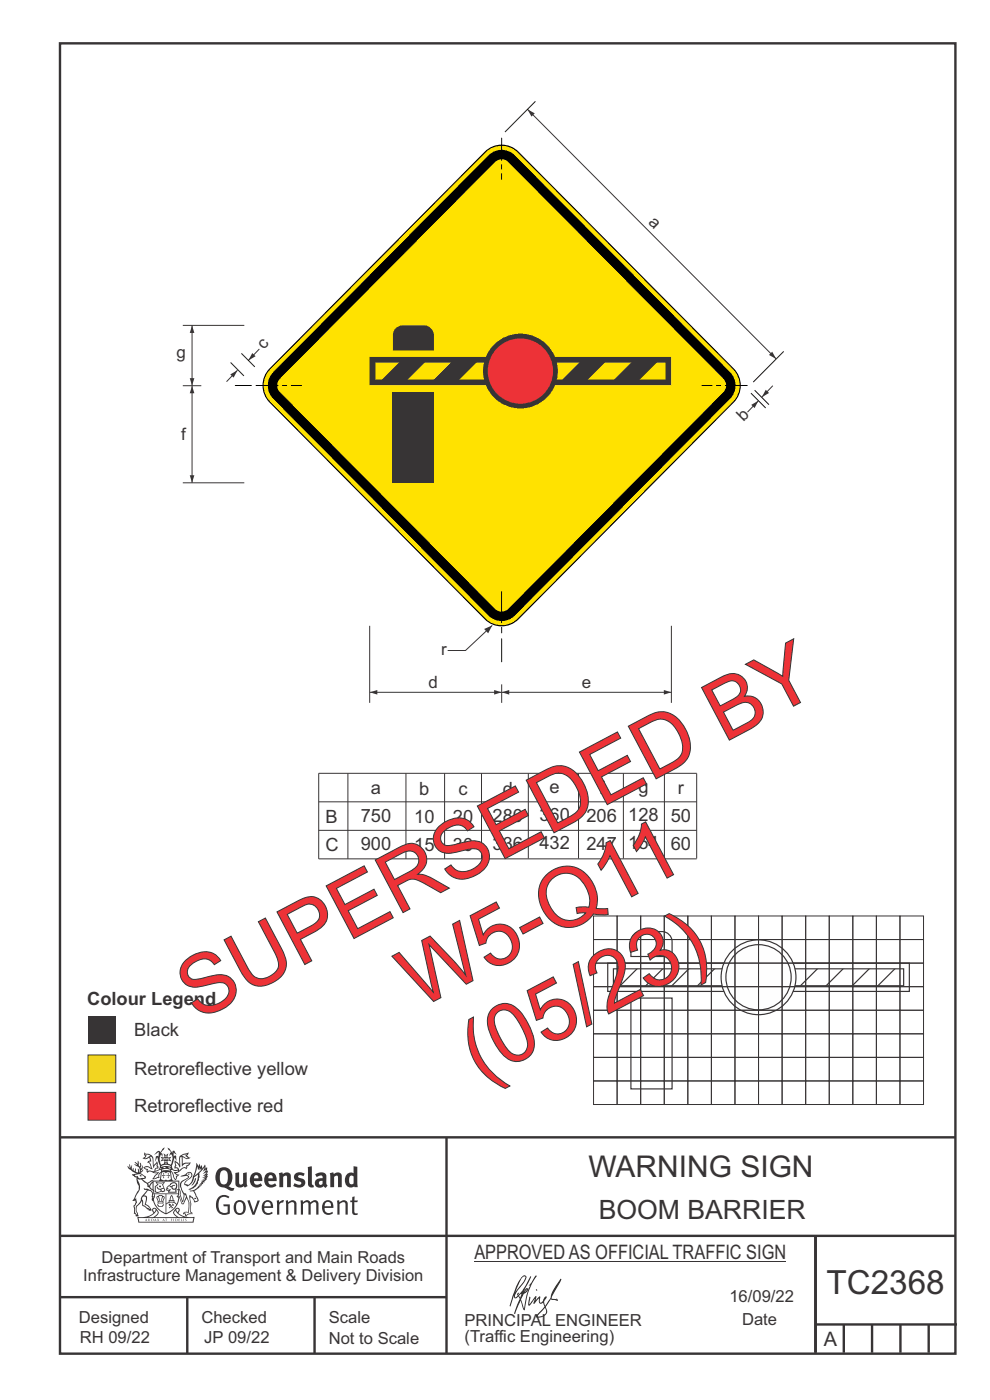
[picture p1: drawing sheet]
<svg xmlns="http://www.w3.org/2000/svg" width="210mm" height="297mm" viewBox="0 0 210 297" stroke-linecap="round" stroke-linejoin="round" font-family="sans-serif">
<g fill="none" stroke="#373435" stroke-width=".51">
<path d="M12.7 9.2h190v278h-190zM12.7 241.3h190M94.7 241.4v45.8M12.7 275.2h82M12.7 262.2h190.1M39.7 275.2v12M66.7 275.2v12M173 262.2v24.8M173 281h30M179 281v6M185 281v6M191 281v6"/>
<path d="M197 281v6"/>
</g>
<path d="M100.6 267.7h66.2" fill="none" stroke="#373435" stroke-width=".21"/>
<g fill="#373435">
<path d="M47 248.5a2.55 2.55 0 0 0 0 2.7l.3 .1a.81 .81 0 0 0 1-.9v-.6a1.04 1.04 0 0 0-1.1-1.5zM46.3 248.1a1.82 1.82 0 0 1 2.1-.2 1.82 1.82 0 0 1 .9 1.9 2.29 2.29 0 0 1-.8 1.9l.7 .3h.5l-.2 .6a2.87 2.87 0 0 1-2-.7 2.12 2.12 0 0 1-1.6-3.1z" fill-rule="evenodd"/>
<path d="M49.9 248.9l.8-.2v2a.46 .46 0 0 0 .3 .6 .46 .46 0 0 0 .6-.3v-2.1l.7-.2v2.4l.2 .5-.5 .4-.3-.3a1.02 1.02 0 0 1-1.2 .2 1.02 1.02 0 0 1-.6-1.1z" fill-rule="evenodd"/>
<path d="M54 249.5l-.1 .5h.9a.49 .49 0 0 0-.2-.6 .49 .49 0 0 0-.6 .1zM53.4 249.1a1.34 1.34 0 0 1 1.6-.2 1.34 1.34 0 0 1 .7 1.5v.2h-1.8a.77 .77 0 0 0 .5 .8 .77 .77 0 0 0 .9-.4l.3 .5a1.59 1.59 0 0 1-2 .2 1.59 1.59 0 0 1-.5-2z" fill-rule="evenodd"/>
<path d="M57.1 249.5l-.2 .5h1a.49 .49 0 0 0-.2-.6 .49 .49 0 0 0-.6 .1zM56.4 249.1a1.34 1.34 0 0 1 1.6-.2 1.34 1.34 0 0 1 .7 1.5v.2h-1.8a.77 .77 0 0 0 .5 .8 .77 .77 0 0 0 .9-.4l.4 .5a1.59 1.59 0 0 1-2.1 .2 1.59 1.59 0 0 1-.5-2z" fill-rule="evenodd"/>
<path d="M59.2 248.9l.7-.2 .1 .4a.95 .95 0 0 1 1-.3 .95 .95 0 0 1 .7 .8v2.3h-.8v-2.3a.46 .46 0 0 0-.8 .1v2.2h-.8z" fill-rule="evenodd"/>
<path d="M62.6 249.1a1.75 1.75 0 0 1 2-.1l-.2 .5-.6-.2a.43 .43 0 0 0-.6 .3l.4 .3a1.04 1.04 0 0 1 1.2 1.1 1.04 1.04 0 0 1-1.4 1l-1.2-.4 .3-.6 1 .4 .4-.4a.88 .88 0 0 0-1-.5l-.4-.2-.1-.4z" fill-rule="evenodd"/>
<path d="M65.3 247.6l.8-.2 .1 3.8 .3 .2 .1 .5a.88 .88 0 0 1-1-.1 .88 .88 0 0 1-.3-1z" fill-rule="evenodd"/>
<path d="M67.8 250.6a.43 .43 0 0 0-.1 .7 .43 .43 0 0 0 .7-.1v-.7zM66.8 249.2a1.7 1.7 0 0 1 2.4 .1v1.8l.3 .4-.4 .5-.5-.3a1.03 1.03 0 0 1-1.7-.2 1.03 1.03 0 0 1 .8-1.5h.7v-.4a.8 .8 0 0 0-1.2 .1z" fill-rule="evenodd"/>
<path d="M70 248.9l.7-.2 .1 .4a.95 .95 0 0 1 1-.3 .95 .95 0 0 1 .7 .8v2.3h-.8v-2.3a.46 .46 0 0 0-.8 .1v2.2h-.8z" fill-rule="evenodd"/>
<path d="M74.3 249.5a1.48 1.48 0 0 0 0 1.7h.5l.2-.1v-1.5l-.3-.2zM75 247.4l.8 .1 .1 4.4h-.7l-.1-.2a1.26 1.26 0 0 1-1.4 0 1.26 1.26 0 0 1-.5-1.3 1.29 1.29 0 0 1 .4-1.3 1.29 1.29 0 0 1 1.4-.2z" fill-rule="evenodd"/>
<path d="M46.4 253.9a1.72 1.72 0 0 1 2.3 0l-.3 .3a1.24 1.24 0 0 0-1.4-.2 1.24 1.24 0 0 0-.6 1.4 1.49 1.49 0 0 0 1.2 2l.7-.2v-1.3h-.8l-.1-.4h1.4v1.9a1.93 1.93 0 0 1-2.3 0 1.93 1.93 0 0 1-.7-2.2l.2-.7z" fill-rule="evenodd"/>
<path d="M50.4 255.1a1.65 1.65 0 0 0 .2 2.2 .99 .99 0 0 0 1-1.4 .78 .78 0 0 0-.4-.8 .78 .78 0 0 0-.8 0zM50 254.9a1.33 1.33 0 0 1 1.6-.1 1.33 1.33 0 0 1 .5 1.4 1.31 1.31 0 0 1-1.3 1.6 1.31 1.31 0 0 1-1.2-1.6v-.6z" fill-rule="evenodd"/>
<path d="M52.5 254.7l.5-.1 .8 2.6 .8-2.5h.5l-1.1 3h-.5z" fill-rule="evenodd"/>
<path d="M56.3 255.2l-.2 .7h1.3a.7 .7 0 0 0-.3-.8 .7 .7 0 0 0-.8 .1zM55.9 255a1.22 1.22 0 0 1 1.5-.2 1.22 1.22 0 0 1 .5 1.5h-1.8a.93 .93 0 0 0 .5 1 .93 .93 0 0 0 1.1-.2l.2 .3a1.43 1.43 0 0 1-1.8 .1 1.43 1.43 0 0 1-.6-1.7z" fill-rule="evenodd"/>
<path d="M58.7 254.7l.4-.1 .1 .5 .4-.4 .6-.1-.1 .6a.66 .66 0 0 0-.9 .6v1.9h-.4z" fill-rule="evenodd"/>
<path d="M60.6 254.8l.4-.2 .1 .5a.94 .94 0 0 1 1-.5 .94 .94 0 0 1 .8 .8v2.3h-.5l-.1-2.5a.81 .81 0 0 0-1.2 .3v2.2h-.4z" fill-rule="evenodd"/>
<path d="M63.7 254.7l.5-.1 .1 .5 .4-.3a.78 .78 0 0 1 1.2 .3 .9 .9 0 0 1 .9-.5 .9 .9 0 0 1 .8 .8v2.3h-.5l-.1-2.5a.67 .67 0 0 0-1.1 .3v2.2h-.5v-2.4l-.4-.2-.7 .4v2.2h-.5z" fill-rule="evenodd"/>
<path d="M69.1 255.2l-.2 .7h1.3a.7 .7 0 0 0-.3-.8 .7 .7 0 0 0-.8 .1zM68.7 255a1.22 1.22 0 0 1 1.5-.2 1.22 1.22 0 0 1 .5 1.5h-1.8a.93 .93 0 0 0 .4 1 .93 .93 0 0 0 1.2-.2l.2 .3a1.44 1.44 0 0 1-1.8 .1 1.44 1.44 0 0 1-.6-1.7z" fill-rule="evenodd"/>
<path d="M71.5 254.8l.4-.2 .1 .5a.94 .94 0 0 1 1-.5 .94 .94 0 0 1 .8 .8v2.3h-.5l-.1-2.5a.81 .81 0 0 0-1.2 .3v2.2h-.4z" fill-rule="evenodd"/>
<path d="M74.7 253.9l.5-.1v.9h.7l-.1 .4h-.6v2.1l.1 .2h.5l.1 .3a.75 .75 0 0 1-1.2-.6v-2h-.4v-.4h.4z" fill-rule="evenodd"/>
<path d="M30.8 244.9l1.1 .3-.9 .5h-.4l.6-.5zM31.8 245.5l.2-.1a2.44 2.44 0 0 1 .5 1.9l.1 .5 .6-1-.1 .6 .3 .3a.57 .57 0 0 0-.6 .8l-1-.2-.5 .2 .2-.5-.8-.3 .7-.1 .9 .5 .1-.1-.6-1.3-.2-.1 .5-.1zM30.7 244.4l-.1 .5 .2 .4-.6 .4a1.04 1.04 0 0 0 1.4-.1l.2 .6-.3 .1-.2 .4a.94 .94 0 0 1 .8 1.1l-.2-.1a1.16 1.16 0 0 0-1.5-.1l.3 .4 .4 .2 .1 .5 .2 .1 .1-.2a.94 .94 0 0 1 1.1 .3h.8l-1.2 1.2a1.13 1.13 0 0 0 1.2-.2l.4-.1v-.4l.4-.7a.83 .83 0 0 0-.6 1h-.3l-.7 .3 1.1-1.4-.5 .2-.5-.1 1.3-.5-.1-.2-.9 .4v-.3l.2-.2 .3 .1 .1-.3-.2-.4 .1-.6-.2-.3-.7 .9v-.7a1.42 1.42 0 0 0-1.6-1.8z" fill-rule="evenodd"/>
<path d="M38.5 245.3l.5-.3 .7-.1-.6 .3 .8 .5h-.3zM38.3 245.5h.2l.1 2a1.69 1.69 0 0 1 1.6-.7l-.8 .5 .1 .5a1.1 1.1 0 0 0-1.5 .6l-.1-.5-.2-.2h-.5l.3-.4-.3-.7a1.42 1.42 0 0 1 .9 1.1l.2-.1zM37.1 246.2l.1 1-.2 .3 .1 .5 .5-.1 .2 .2a.96 .96 0 0 1-1.2-.1l-.1 .1a1.06 1.06 0 0 0 1.3 .2v.1a.72 .72 0 0 1-.9 .2l.2 .5 .6 .2-.4 .2-.1 .7-.2-.4-.4-1.1-.4-.4 .4 .9a1.54 1.54 0 0 0 .7 1.2l.2-.3a.58 .58 0 0 1 .4-.7l.2-.2h-.3l-.5-.3 .9-.5a.93 .93 0 0 1 1.2-.5v.2l.2-.2 .1-.5a.99 .99 0 0 0 .7-.8l-1.3 .1-.3 .2-.1-1.4 .9 .4 .9-.3h-.4l-.5-.4 .4-.7-.6 .2a1.46 1.46 0 0 0-1.4 2.1l.1 .4-.3-.4z" fill-rule="evenodd"/>
<path d="M35.6 248.9l.2 .1-.1 .3 .4 .1-.4 .1v.5l-.1-.6h-.3l.3-.1z" fill-rule="evenodd"/>
<path d="M34.6 248.9l.2 .1v.3l.3 .1h-.3l-.1 .6v-.5l-.4-.1 .4-.1z" fill-rule="evenodd"/>
<path d="M34.3 248.8a.57 .57 0 0 1 .9 .2 .57 .57 0 0 1 .9-.2l.2 1.4h-.2a.57 .57 0 0 1-.9 0 .69 .69 0 0 1-1.1 0zM34.2 248.1l-.3 2.1-.1 .4h2.9l-.2-.4-.3-2.1h-.2v.3l-.8-.2-.8 .2v-.3z" fill-rule="evenodd"/>
<path d="M34.2 252.4a.3 .3 0 0 0 .6 0 .3 .3 0 0 0-.6 0zM33.3 251l.3 .3-.3 .3a.79 .79 0 0 0 0 1.3l.8-.2-.1-.3a.55 .55 0 0 1-.7-.6h.1l.2 .3 .3 .1 .8-.2-.4-.7 .4-.3-.7 .1zM33 250.7l1.1 .2 .9-.2-.4 .7 .4 1.1a.56 .56 0 0 1-.8 .3l-.2 .1a.73 .73 0 0 1-.9 .1 .73 .73 0 0 1-.3-.9v-.4l.6-.4z" fill-rule="evenodd"/>
<path d="M35.6 251.9l.7-.5a.58 .58 0 0 1 1-.1 .58 .58 0 0 1-.4 .9l-.3-.3a.43 .43 0 0 1 .6-.3v-.1a.57 .57 0 0 0-.8 .2l-.2-.1-.3 .1 .5 .2a.55 .55 0 0 0 .8 .4v.5h-1.3l.4-.3-.2-.2-.6 .1 .2-.2-.2-.1zM35.4 251.8l-.1 .2a.39 .39 0 0 0 .2 .6h.3l-.2 .4h1.9l-.1-.7a.86 .86 0 0 0-.1-1.4 .86 .86 0 0 0-1.3 .4z" fill-rule="evenodd"/>
<path d="M36 254.8h.8v.2h-.8zM36.4 253.8l.2 .8h-.4zM36.4 253.5l-.3 .5-.1 .6h-.2v.4l-.7 .4 .2 .2a1.48 1.48 0 0 1 2.1 .1l.2-.1-.6-.5v-.5h-.2l-.1-.6z" fill-rule="evenodd"/>
<path d="M35.8 255.4l.4 .1 .1 .3 .3-.2-.2-.2a.38 .38 0 0 1 .5 .5l-.2-.2-.3 .3 .4 .2-.4 .2-.1-.4-.4 .4-.1-.2 .4-.3-.1-.1-.2 .1z" fill-rule="evenodd"/>
<path d="M34.5 254h.2v.2l-.2 .6h-.2zM33.6 255.3h.9v.2a.55 .55 0 0 1-.8 .4v-.2l-.2-.1zM33.4 254h.2l.2 .8h-.2zM33.6 255h.8l.1 .1-.8 .1zM33.8 253.7h.5l-.2 1.1h-.1zM33.3 253.8l-.1 .3 .3 1.1a.48 .48 0 0 0-.1 .6 .48 .48 0 0 0 .5 .3l.5-.1a.49 .49 0 0 0 .2-.8l.3-1.1-.1-.3a1.42 1.42 0 0 0-1.5 0z" fill-rule="evenodd"/>
<path d="M33.7 251.5l.4 .1 .1 .3h-.3z" fill-rule="evenodd"/>
<path d="M41.3 250.1l.3-.2-.2 .9-.6 .7h-.2l.5-.7z" fill-rule="evenodd"/>
<path d="M39.7 249l.3-.2 .5 .2a.88 .88 0 0 1-.6 1.1 1.22 1.22 0 0 0-.8 1.3l.5 .2a.72 .72 0 0 0 .9-.4l.5-.8 .2-.6 .8-.6v.3a2.85 2.85 0 0 1-2 2.8l.1 .1a2.13 2.13 0 0 0 1.9-1.5v-.2a2.01 2.01 0 0 0 .3-1.8l1.1-1.3-.4 1 .7-.5-.7 1 .8-.4-.8 .8 .7-.1-.9 .5 .8-.1-.8 .4h.8l-.9 .3 .3 .2h-.4l.2 .3h-.3l.1 .3h-.4l.2 .3h-.2a2.16 2.16 0 0 1-2 1l.1 .2h.4a.76 .76 0 0 1 .7 .7l.5 1.2-.6 .2a1.45 1.45 0 0 0-1.1-1.3l.2 1.8-.1 1.8 .4 .3a1.07 1.07 0 0 0-1.2 .4v-.3l-.5-.2a.87 .87 0 0 1 1.1-.1v-.7a4.4 4.4 0 0 0-.6-3.1v-.3h-.3a2.16 2.16 0 0 1-.7-2.2l.3-.3 1.2-.8a.55 .55 0 0 0-.4-.8zM37.8 252.4a.76 .76 0 0 1 .3 1.1l.6 1.6 .4-1.7 .2 .1a.61 .61 0 0 1-.1 .9l-.3 .9h-.2l-.7-1.6-.3 .1a1.18 1.18 0 0 0 .1-1.4zM41.8 247.5l.2 .8 .3-.6v.6l.4-.5a1.9 1.9 0 0 1-1.1 1.4l-.4 .3zM38.3 249.6l1.3-.1 .2 .1v.3l-.5 .3a1.26 1.26 0 0 0-.9 1.9l.2 .6a1.84 1.84 0 0 1 .1 2.1l-.4-1.3a.96 .96 0 0 0-.4-1.3l-.4 .3a.78 .78 0 0 1 0 1.2l.1 .3h.4l.4 1.1a.38 .38 0 0 0 .2 .4 .38 .38 0 0 0 .4-.1l.6-1.2a2.94 2.94 0 0 1 .4 2.5l-.1 .5-.8-.1-.3 .4v.2l.4-.1 .1 .4 .2 .1a1.02 1.02 0 0 1 1.3-.5v-.4l-.3-.1 .1-1.8-.3-1.3 .1 .1a1.14 1.14 0 0 1 .8 .9 .63 .63 0 0 0 .8-.2 .63 .63 0 0 0-.1-.9l-.7-1.2 .9-.6 .2-.3 .3-.1-.1-.2h.4l-.1-.3h.3l-.1-.3 .5-.1-.2-.2 .6-.4v-.2h-.2l.4-.5-.3 .1 .3-.6-.4 .1 .4-.5v-.3l-.3 .2 .2-.6-.1-.3-.4 .3v-.8l-.6 .8-.2-.7-.2 .4-.3-.7-.1 .6-.5-.8-.1 1.4-.6 1.9a1.81 1.81 0 0 1-1 1.4l-.6-.2a1.75 1.75 0 0 1 1.1-1.2 .75 .75 0 0 0 .1-1.3 .75 .75 0 0 0-1.1 .5z" fill-rule="evenodd"/>
<path d="M41.2 254.1h.3l.2 .3h-.4z" fill-rule="evenodd"/>
<path d="M29.4 258.4h11.6l-.1 .8h-11.4zM31.4 258.2l.4-.1a2.48 2.48 0 0 0 1.4-1.3l.3 .5-.5 .6-.5 .3zM32.5 256.6l.3-.2 .2 .2-.3 .6zM37.2 256.8a2.65 2.65 0 0 0 1.8 1.4h-1.1l-.5-.3-.5-.6zM37.4 256.6l.2-.2 .3 .2-.3 .6zM29.2 258.2l.1 1.2h11.8l.2-1.1-.2-.1a4.1 4.1 0 0 1-3.3-.9l.3-.4-.1-.5a1.06 1.06 0 0 0-1.3 .9l.2 .4 .6 .5h-4.7l.3-.1a.84 .84 0 0 0 .6-.7 .84 .84 0 0 0-.5-.9l-.3-.2-.5 .1-.1 .5 .3 .4a4.2 4.2 0 0 1-3.4 .9z" fill-rule="evenodd"/>
<path d="M31 258.7l.1 .2h-.2zM31 258.6l-.3 .5 .4-.1 .2 .1z" fill-rule="evenodd"/>
<path d="M31.4 258.6h.2v.4a.25 .25 0 0 0 .2-.1 .25 .25 0 0 0-.1-.3h.1a.29 .29 0 0 1 0 .4 .29 .29 0 0 1-.4 0 .29 .29 0 0 1 0-.4z" fill-rule="evenodd"/>
<path d="M32.2 258.6a.22 .22 0 0 1 .3 .2 .22 .22 0 0 1-.3 .2zM32 258.6l.1 .5a.33 .33 0 0 0 .4-.1 .33 .33 0 0 0 0-.4 .33 .33 0 0 0-.5 0z" fill-rule="evenodd"/>
<path d="M32.9 258.7l.1 .2h-.2zM32.9 258.6l-.2 .5 .3-.1 .2 .1z" fill-rule="evenodd"/>
<path d="M33.3 258.6h.2l.1 .2 .2-.2-.2 .2 .2 .3-.3-.2v.2h-.2l.2-.3z" fill-rule="evenodd"/>
<path d="M34.7 258.7l.1 .2h-.2zM34.7 258.6l-.3 .5 .4-.1 .2 .1z" fill-rule="evenodd"/>
<path d="M35 258.6h.5h-.2v.5h-.2l.1-.5z" fill-rule="evenodd"/>
<path d="M36.2 258.6h.3h-.1v.2h.1h-.1v.3h-.2z" fill-rule="evenodd"/>
<path d="M36.7 258.6h.2v.5h-.2z" fill-rule="evenodd"/>
<path d="M37.3 258.6a.22 .22 0 0 1 .3 .2 .22 .22 0 0 1-.3 .2zM37.1 258.6v.5a.33 .33 0 0 0 .5-.1 .33 .33 0 0 0 0-.4 .33 .33 0 0 0-.5 0z" fill-rule="evenodd"/>
<path d="M37.8 258.6h.4h-.2v.2h.1h-.1v.2l.2 .1h-.4z" fill-rule="evenodd"/>
<path d="M38.4 258.6h.2l-.1 .4 .2 .1h-.3z" fill-rule="evenodd"/>
<path d="M38.9 258.6h.2v.5h-.2z" fill-rule="evenodd"/>
<path d="M39.3 258.6h.2l-.1 .1 .2 .2-.2 .2h-.1v-.2l.2 .1z" fill-rule="evenodd"/>
<path d="M34.2 247.4a1.51 1.51 0 0 1 2.1 .2 2.67 2.67 0 0 0-2.1 0zM35.7 247.6l.5 .2v.2l-.4-.1zM34.6 247.7l.5-.1 .1 .2h-.4zM34.1 247.9l.2 .1-.3 .1zM35 246.9l.2-.2 .3 .2zM34.9 245.7h.2v.3h-.2zM35 245.1l.2 .2 .2-.2-.1 .4h-.2zM35.1 246.3h.2l.1 .4-.2-.2-.2 .2zM35.3 245.7h.2v.3h-.2zM34.4 245.7l.3 .1 .1 .2-.4 .1 .2-.2zM35.7 245.8l.3-.1-.2 .2 .2 .2-.4-.1zM32.7 244.9l1-.5-.1 1-.2-.2-.3 .2-.3 1.1 .5-1 .3 .9a1.84 1.84 0 0 1 .2 1.7l.4 .1a2.48 2.48 0 0 1 2.2 .1l.2-.3-.2-.7 .7-1.7 .4 .6-.2-1-.2-.1-.2 .3v-.9l.6 .4-.6-.8-.3 .1-.1 .4-.5-.8-.5-.3 .2 .4 .6 .6-.5 .7 .5-.3a2.06 2.06 0 0 1-.1 2.2l-.5-.2-.2-.6 .2-.1 .7 .2-.4-.5 .4-.5-.7 .2-.2-.2 .2-.7-.5 .4-.5-.4 .2 .7-.2 .2-.7-.2 .4 .5-.4 .5 .8-.2 .1 .1-.2 .6-.5 .2a2.02 2.02 0 0 1 0-2.2l.3 .5-.1-.6-.3-.1 .8-1.3-.4 .4-.5 .7-.2-.3a.8 .8 0 0 0-.8 .5z" fill-rule="evenodd"/>
<path d="M29.2 250.1l.3 .2a.61 .61 0 0 1 .8 .3l.3 .2a.8 .8 0 0 1 .6 1l.4 .1 .6 .5a1 1 0 0 1 .4 1.1l-.1 .7v-.5h-.1a.96 .96 0 0 0-.8-1.3l-.2-.2h-.7l-.1-.1-.1 .1 .1 .3h.6l-1.2 1.4-.2 .9-.4 .6a1.33 1.33 0 0 0-.5 1.8l.2 .5a1.26 1.26 0 0 1-.5-1.4l-.1-.4a1.56 1.56 0 0 0 .4-1.7l-.3 .2 .2-.5a3.2 3.2 0 0 0 .7-3zM30.4 253.9h.4a2.06 2.06 0 0 1-.1 1.6l.7 .5 .4 .4-.6-.1-.8-.6-.1-.9a.51 .51 0 0 1 .1-.9zM28.6 249.3a1.52 1.52 0 0 1 2.1 .6l-1.1 .1-.2-.1-.1-.4-.5 .1zM27.5 247v.8l-.3-.4-.1 .1a3.1 3.1 0 0 0 1.9 1.5l-1 .1 .5 .6 .5 .1 .1 1.1a1.84 1.84 0 0 1-.3 2.5l-.4 .9-.3 .4 .2 .1 .4-.1 .1 .4-.2 .5-.3 .2 .1 1.8 .2-.1 .3 .6h.1l.5-.1-.2-.5a1.3 1.3 0 0 1-.1-1.7l.9-1 .2 1.1 .5 .2 .5 .5 .1-.1 .2 .4 .5-.1a1.85 1.85 0 0 0-1.2-1.4l.1-.2a1.39 1.39 0 0 0 0-1.5l-.5-.1 .5-.5a.66 .66 0 0 1 .9-.4 .66 .66 0 0 1 .3 .9l-.1 .4 .2-.1v.2l-.1 .3 .2 .5 .1-.3a2.24 2.24 0 0 0 .1-2.2 .73 .73 0 0 1-.7-.7 .73 .73 0 0 1 .6-.7v-.2a.94 .94 0 0 0-.9 .8 .48 .48 0 0 1-.1-.5 .48 .48 0 0 1 .5-.3l.5-.3a.51 .51 0 0 0-.8 .2l-.4 .3-1.1-.8 .6-.1 .2-.5-1.2-.7 .5-.4v-.4l-.4 .4v-.2a.69 .69 0 0 0 .2-1v.5l-.2 .2v-1.1l-.3-.2 .1 .6-.1 .2-.4-1.2v.6l-.6-.3 .5 .6-.6-.2 .3 .3a1 1 0 0 1 .7 1.5l-.2-.8v.8l-.5-.2v-.7l-.2 .6-.2-.1-.1-.6-.2 .4-.2-.2 .1-.7-.2 .5z" fill-rule="evenodd"/>
<path d="M29.6 249.5l.2-.2 .3 .3z" fill-rule="evenodd"/>
<path d="M32.4 250.5h5.6v2l-.2-.1v-1.7h-5.2v2.5h5.2v-.8l.1 .2-.1 1.1v-.3h-2.5v4a4.1 4.1 0 0 0 2.6-3.6l.1-.1a4 4 0 0 1-2.8 3.9 4.2 4.2 0 0 1-2.8-4.7l.1 1.3 .1-.2a3.8 3.8 0 0 0 2.5 3.4v-4h-2.5l-.2-.9z" fill-rule="evenodd"/>
<circle cx="40" cy="249.1" r=".17"/>
</g>
<g fill="#252726">
<path d="M111.6 273.7l.2-.2-.5 .7zM110.4 274.5l.3 .1-.3 .8-.3-.5zM110.9 270.9h.5a9.3 9.3 0 0 1-2 3.1l-.1 .3 1-2.5zM110.6 271a14.7 14.7 0 0 0-2.2 4.9l-.3 1.2 .1 .1 .8-2.3a.42 .42 0 0 0 .2 .6 .42 .42 0 0 0 .6-.3l.2-.1 .3 .5-1.2 3.2h.2l1.1-2.9 .6 1.9 .2 .2 .2-.5a13.5 13.5 0 0 1 2-6.2l.5-.5-.2-.2-1.5 2.1 .3-.1a14.9 14.9 0 0 0-1.3 5.1l-.4-1.2a1.39 1.39 0 0 1 .2-1.8l.1-.2a.92 .92 0 0 0 .8-1.2 .75 .75 0 0 0-.7 .7l-.2 .2 1.6-3.4h-.1l-.4 .7a10.5 10.5 0 0 1-2.1 3.3l.1-.5a.32 .32 0 0 0-.3 .2 .32 .32 0 0 0 0 .4l-.5 .4a3.2 3.2 0 0 1 1.1-2.3l.5-.6a2.49 2.49 0 0 0 .7-1.6l-.3-.2z" fill-rule="evenodd"/>
<path d="M115.6 277.5a1.15 1.15 0 0 1 .1 1.3 1.15 1.15 0 0 1-1.2 .5h-.5zM112.3 275.1l-.3 1.7 .3 .2 1.2-1.5-.3 1.1 1.2-1.2a.94 .94 0 0 0 .3 1.2l.5-.3 .3 .9-1.2 1.3a.98 .98 0 0 0-.5 1 1.9 1.9 0 0 0 2.3-1.3l-.1-.2a1.02 1.02 0 0 1 .3-1.4l.5-1 1.5 .3-.2-.4v.2l-1.1-.1v-.3l2-3.6 .1-.2-.1-.2-1.8 2.7a6.6 6.6 0 0 1-1.5 3l-.2-.2a1.01 1.01 0 0 1 .4-1.4l.1-.2-.2-.1-.4 .4-.2 .5-.5 .4-.2-.4 .1-.9-.2-.1-.8 1 .2-1h-.1l-1.4 1.8 .2-1.5v-.1z" fill-rule="evenodd"/>
<path d="M113.7 273.6l.3 .2h-.3z" fill-rule="evenodd"/>
</g>
<path d="M18.7 223.8h5.9v5.9h-5.9z" fill-rule="evenodd" fill="#fad716" stroke="#373435" stroke-width=".21"/>
<path d="M18.7 215.7h5.9v5.9h-5.9z" fill-rule="evenodd" fill="#373435"/>
<path d="M104.4 132.7l-5.7 5.3h-3.7" fill="none" stroke="#373435" stroke-width=".21"/>
<path d="M102.7 133.5l1.7-.8-.8 1.7z" fill="#373435"/>
<path d="M111.9 23.2l52.8 53" fill="none" stroke="#373435" stroke-width=".21"/>
<g fill="#373435">
<path d="M163.1 75.3l.7-.7 .9 1.6z"/>
<path d="M111.9 23.2l1.5 .8-.7 .7z"/>
</g>
<path d="M50.4 78.6l-2.3 2.4" fill="none" stroke="#373435" stroke-width=".21"/>
<path d="M48.9 79.4l1.5-.8-.8 1.5z" fill="#373435"/>
<path d="M163.9 81.8l-2.3 2.5" fill="none" stroke="#373435" stroke-width=".21"/>
<path d="M162.4 82.7l.7 .7-1.5 .9z" fill="#373435"/>
<path d="M55 74l-2.3 2.5" fill="none" stroke="#373435" stroke-width=".21"/>
<path d="M53.5 74.9l.7 .7-1.5 .9z" fill="#373435"/>
<path d="M160.9 85l-2.3 2.4" fill="none" stroke="#373435" stroke-width=".21"/>
<path d="M159.4 85.9l1.5-.9-.8 1.6z" fill="#373435"/>
<path d="M38.8 69h13M38.8 81.8h3.9M38.8 102.4h13M78.4 132.8v16.3M142.4 132.8v16.3M78.4 146.9h28" fill="none" stroke="#373435" stroke-width=".21"/>
<g fill="#373435">
<path d="M78.5 146.9l1.5-.5v1z"/>
<path d="M104.8 146.4l1.6 .5-1.6 .5z"/>
</g>
<path d="M40.7 81.8v20.6" fill="none" stroke="#373435" stroke-width=".21"/>
<g fill="#373435">
<path d="M40.7 81.9l.5 1.5h-.9z"/>
<path d="M40.3 100.8h.9l-.5 1.6z"/>
</g>
<path d="M40.7 69v12.8" fill="none" stroke="#373435" stroke-width=".21"/>
<g fill="#373435">
<path d="M40.7 69.1l.5 1.5h-.9z"/>
<path d="M40.3 80.2h.9l-.5 1.6z"/>
</g>
<path d="M49.9 81.8h3.4M106.4 135.5v4.9" fill="none" stroke="#000" stroke-width=".21"/>
<path d="M102.9 32.3a4.9 4.9 0 0 1 7 0l45.7 45.9a5 5 0 0 1 0 7.1l-45.7 46a4.9 4.9 0 0 1-7 0l-45.6-46a5 5 0 0 1 0-7.1z" fill="#ffe200"/>
<path d="M102.9 32.3a4.9 4.9 0 0 1 7 0l45.7 46a5 5 0 0 1 0 7l-45.7 46a4.9 4.9 0 0 1-7 0l-45.6-46a5 5 0 0 1 0-7z" fill="none" stroke="#000" stroke-width=".25"/>
<path d="M103.6 33a3.9 3.9 0 0 1 5.6 0l45.7 45.9a4 4 0 0 1 0 5.7l-45.7 46a3.9 3.9 0 0 1-5.6 0l-45.6-46a4 4 0 0 1 0-5.7z" fill="#000"/>
<path d="M105 34.4a1.98 1.98 0 0 1 2.8 0l45.7 46a2.02 2.02 0 0 1 0 2.8l-45.7 46a1.97 1.97 0 0 1-2.8 0l-45.6-46a2.01 2.01 0 0 1 0-2.8z" fill="#ffe200"/>
<path d="M106.4 29.3v8.7M54.3 81.8h9.7M158.5 81.8h-9.6M106.4 125.5v8.8" fill="none" stroke="#000" stroke-width=".21" stroke-dasharray="4.7 .9 .9 .9"/>
<path d="M113.6 21.5l-6.5 6.5M48.9 76.9l2.8 2.9M51.2 75l2.8 2.8M166.2 74.6l-6.4 6.5M159.3 83.4l3.1 3.2M160.1 82.8l3 3.1" fill="none" stroke="#111211" stroke-width=".21"/>
<g fill="#373435">
<path d="M85.1 76.4h5.5l-4.7 4.7h-5.5z"/>
<path d="M96.1 76.4h5.5l-4.7 4.7h-5.5z"/>
<path d="M84 69.7l.9-.6 .6-.1h4.4a2.14 2.14 0 0 1 2.2 2.2v3.1h-8.8v-3.1l.1-.6z"/>
<path d="M83.3 83.1h8.8v19.3h-8.8z"/>
<path d="M78.4 75.7h64v6h-64zM79.6 76.9v3.6h61.6v-3.6z"/>
<circle cx="110.4" cy="78.7" r="7.9"/>
</g>
<circle cx="110.4" cy="78.7" r="6.9" fill="#ed3237"/>
<g fill="#373435">
<path d="M118.7 81.1l4.7-4.7h5.4l-4.7 4.7z"/>
<path d="M134.4 76.4h5.4l-4.7 4.7h-5.4z"/>
</g>
<path d="M106.4 145.2v3.9M106.4 146.9h36" fill="none" stroke="#373435" stroke-width=".21"/>
<g fill="#373435">
<path d="M140.8 146.4l1.6 .5-1.6 .5z"/>
<path d="M106.4 146.9l1.6-.5v1z"/>
</g>
<path d="M67.6 176.2h80.2M67.6 170.1h80.2M73.8 164.1v18.1M86.1 164.1v18.1M94.3 164.1v18.1M102.1 164.1v18.1M112.1 164.1v18M122.7 164.1v18M132.2 164.1v18M140.9 164.1v18M147.8 182.1v-18h-80.2v18.1h80.2" fill="none" stroke="#373435" stroke-width=".21"/>
<path d="M135.6 205h5.5l-4.7 4.7h-5.5zM146.6 205h5.5l-4.7 4.7h-5.5zM169.2 209.7l4.7-4.7h5.4l-4.7 4.7zM184.9 205h5.4l-4.7 4.7h-5.4z" fill="none" stroke="#373435" stroke-width=".25"/>
<path d="M128.9 204.3h64v6h-64zM130.1 205.5v3.6h61.6v-3.6z" fill="#fefefe" stroke="#373435" stroke-width=".25"/>
<path d="M134.5 198.3l.9-.6 .6-.1h4.4a2.14 2.14 0 0 1 2.2 2.2v3.1h-8.8v-3.1l.1-.6zM133.8 211.8h8.8v19.2h-8.8z" fill="none" stroke="#373435" stroke-width=".25"/>
<g fill="#fefefe" stroke="#373435" stroke-width=".25">
<circle cx="160.9" cy="207.3" r="7.9"/>
<circle cx="160.9" cy="207.3" r="6.9"/>
</g>
<g fill="none" stroke="#373435" stroke-width=".21">
<path d="M125.9 194.3h5v5h-5zM125.9 199.3h5v5h-5zM130.9 194.3h5v5h-5zM130.9 199.3h5v5h-5zM135.9 194.3h5v5h-5zM135.9 199.3h5v5h-5zM140.9 194.3h5v5h-5zM140.9 199.3h5v5h-5zM145.9 194.3h5v5h-5zM145.9 199.3h5v5h-5zM150.9 194.3h5v5h-5zM150.9 199.3h5v5h-5z"/>
<path d="M155.9 194.3h5v5h-5zM155.9 199.3h5v5h-5zM160.9 194.3h5v5h-5zM160.9 199.3h5v5h-5zM165.9 194.3h5v5h-5zM165.9 199.3h5v5h-5zM170.9 194.3h5v5h-5zM170.9 199.3h5v5h-5zM175.9 194.3h5v5h-5zM175.9 199.3h5v5h-5zM180.9 194.3h5v5h-5zM180.9 199.3h5v5h-5z"/>
<path d="M185.9 194.3h5v5h-5zM185.9 199.3h5v5h-5zM190.9 194.3h5v5h-5zM190.9 199.3h5v5h-5zM125.9 204.3h5v5h-5zM125.9 209.3h5v5h-5zM125.9 214.3h5v5h-5zM125.9 219.3h5v5h-5zM130.9 204.3h5v5h-5zM130.9 209.3h5v5h-5zM130.9 214.3h5v5h-5zM130.9 219.3h5v5h-5z"/>
<path d="M135.9 204.3h5v5h-5zM135.9 209.3h5v5h-5zM135.9 214.3h5v5h-5zM135.9 219.3h5v5h-5zM140.9 204.3h5v5h-5zM140.9 209.3h5v5h-5zM140.9 214.3h5v5h-5zM140.9 219.3h5v5h-5zM145.9 204.3h5v5h-5zM145.9 209.3h5v5h-5zM145.9 214.3h5v5h-5zM145.9 219.3h5v5h-5z"/>
<path d="M150.9 204.3h5v5h-5zM150.9 209.3h5v5h-5zM150.9 214.3h5v5h-5zM150.9 219.3h5v5h-5zM155.9 204.3h5v5h-5zM155.9 209.3h5v5h-5zM155.9 214.3h5v5h-5zM155.9 219.3h5v5h-5zM160.9 204.3h5v5h-5zM160.9 209.3h5v5h-5zM160.9 214.3h5v5h-5zM160.9 219.3h5v5h-5z"/>
<path d="M165.9 204.3h5v5h-5zM165.9 209.3h5v5h-5zM165.9 214.3h5v5h-5zM165.9 219.3h5v5h-5zM170.9 204.3h5v5h-5zM170.9 209.3h5v5h-5zM170.9 214.3h5v5h-5zM170.9 219.3h5v5h-5zM175.9 204.3h5v5h-5zM175.9 209.3h5v5h-5zM175.9 214.3h5v5h-5zM175.9 219.3h5v5h-5z"/>
<path d="M180.9 204.3h5v5h-5zM180.9 209.3h5v5h-5zM180.9 214.3h5v5h-5zM180.9 219.3h5v5h-5zM185.9 204.3h5v5h-5zM185.9 209.3h5v5h-5zM185.9 214.3h5v5h-5zM185.9 219.3h5v5h-5zM190.9 204.3h5v5h-5zM190.9 209.3h5v5h-5zM190.9 214.3h5v5h-5zM190.9 219.3h5v5h-5z"/>
<path d="M125.9 224.3h5v5h-5zM125.9 229.3h5v5h-5zM130.9 224.3h5v5h-5zM130.9 229.3h5v5h-5zM135.9 224.3h5v5h-5zM135.9 229.3h5v5h-5zM140.9 224.3h5v5h-5zM140.9 229.3h5v5h-5zM145.9 224.3h5v5h-5zM145.9 229.3h5v5h-5zM150.9 224.3h5v5h-5zM150.9 229.3h5v5h-5z"/>
<path d="M155.9 224.3h5v5h-5zM155.9 229.3h5v5h-5zM160.9 224.3h5v5h-5zM160.9 229.3h5v5h-5zM165.9 224.3h5v5h-5zM165.9 229.3h5v5h-5zM170.9 224.3h5v5h-5zM170.9 229.3h5v5h-5zM175.9 224.3h5v5h-5zM175.9 229.3h5v5h-5zM180.9 224.3h5v5h-5zM180.9 229.3h5v5h-5z"/>
<path d="M185.9 224.3h5v5h-5zM185.9 229.3h5v5h-5zM190.9 224.3h5v5h-5zM190.9 229.3h5v5h-5z"/>
</g>
<path d="M18.7 231.8h5.9v5.8h-5.9z" fill="#ed3237" stroke="#373435" stroke-width=".21"/>
<g font-size="17.6" fill="#ed3237">
<text x="88.9" y="214.1" transform="rotate(-28 88.9 214.1)">W5-Q11</text>
<text x="41.8" y="216.7" transform="rotate(-28 41.8 216.7)">SUPERSEDED BY</text>
<text x="101.8" y="229.6" transform="rotate(-28 101.8 229.6)">(05/23)</text>
</g>
<text font-size="7.1" fill="#373435" x="175.3" y="274.5">TC2368</text>
<text font-size="6.3" fill="#373435" x="124.8" y="249.6">WARNING SIGN</text>
<text font-size="5.6" fill="#373435" x="127" y="258.7">BOOM BARRIER</text>
<g font-size="4.2" fill="#373435">
<text x="100.6" y="267.2">APPROVED AS OFFICIAL TRAFFIC SIGN</text>
<text x="174.7" y="285.6">A</text>
</g>
<g font-size="3.9" fill="#373435">
<text x="78.7" y="168.5">a</text>
<text x="88.9" y="168.7">b</text>
<text x="97.2" y="168.7">c</text>
<text x="106.6" y="168.6">d</text>
<text x="116.6" y="168.3">e</text>
<text x="127.1" y="168.4">f</text>
<text x="135.4" y="168.3">g</text>
<text x="143.8" y="168.6">r</text>
<text x="69" y="174.6">B</text>
<text x="76.5" y="174.4">750</text>
<text x="87.9" y="174.6">10</text>
<text x="96.1" y="174.6">20</text>
<text x="104.5" y="174.5">280</text>
<text x="114.4" y="174.2">360</text>
<text x="124.4" y="174.3">206</text>
<text x="133.3" y="174.2">128</text>
<text x="142.3" y="174.4">50</text>
<text x="69" y="180.5">C</text>
<text x="76.5" y="180.3">900</text>
<text x="87.9" y="180.5">15</text>
<text x="96.1" y="180.5">30</text>
<text x="104.5" y="180.4">336</text>
<text x="114.4" y="180.1">432</text>
<text x="124.4" y="180.2">247</text>
<text x="133.3" y="180.1">154</text>
<text x="142.3" y="180.3">60</text>
<text x="18.5" y="213.3">Colour Legend</text>
<text x="28.5" y="219.9">Black</text>
<text x="28.5" y="228">Retroreflective yellow</text>
<text x="28.5" y="235.9">Retroreflective red</text>
</g>
<g font-size="3.6" fill="#373435">
<text x="137.4" y="47.3" transform="rotate(45 137.4 47.3)">a</text>
<text x="37.4" y="76">g</text>
<text x="56" y="74.4" transform="rotate(-50 56 74.4)">c</text>
<text x="157.7" y="89.5" transform="rotate(-45 157.7 89.5)">b</text>
<text x="38.4" y="93.4">f</text>
<text x="93.6" y="139">r</text>
<text x="90.9" y="145.9">d</text>
<text x="123.4" y="145.9">e</text>
</g>
<g font-size="3.5" fill="#373435">
<text x="21.6" y="267.9">Department of Transport and Main Roads</text>
<text x="17.7" y="271.8">Infrastructure Management &amp; Delivery Division</text>
<text x="16.7" y="280.6">Designed</text>
<text x="42.7" y="280.6">Checked</text>
<text x="69.7" y="280.6">Scale</text>
<text x="98.5" y="281.4">PRINCIPAL ENGINEER</text>
<text x="154.7" y="276.1">16/09/22</text>
<text x="157.4" y="281.2">Date</text>
<text x="16.9" y="284.8">RH 09/22</text>
<text x="43.3" y="284.8">JP 09/22</text>
<text x="69.7" y="285.2">Not to Scale</text>
<text x="98.5" y="284.8">(Traffic Engineering)</text>
</g>
</svg>
